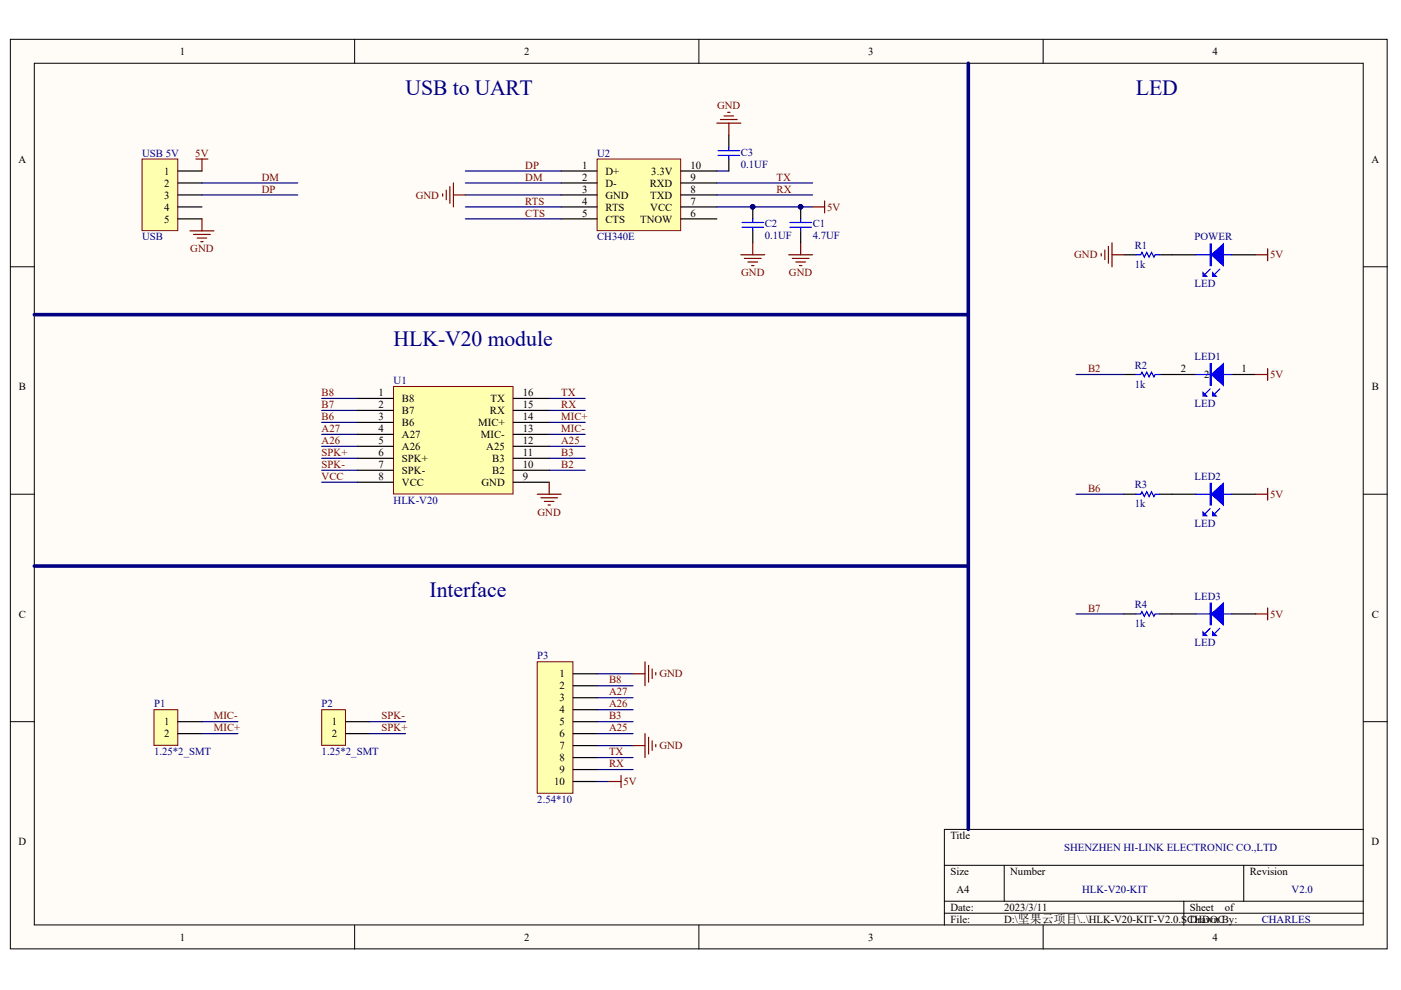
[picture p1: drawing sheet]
<svg xmlns="http://www.w3.org/2000/svg" width="297mm" height="210mm" viewBox="0 0 297 210" stroke-linecap="round" stroke-linejoin="round" font-family="sans-serif">
<g fill="#fffcf8" stroke="#000" stroke-width=".21">
<path d="M2.2 8.3h291.9v192.9h-291.9z"/>
<path d="M7.3 13.4h281.7v182.7h-281.7z"/>
</g>
<g fill="none" stroke="#000" stroke-width=".21">
<path d="M75.2 8.3v5.1M148.2 8.3v5.1M221.2 8.3v5.1M2.2 56.6h5.1M289.1 56.6h5.1M2.2 104.8h5.1M289.1 104.8h5.1M2.2 153h5.1M289.1 153h5.1M289.1 175.9h-88.9v20.3M75.2 196.2v5M148.2 196.2v5"/>
<path d="M200.2 183.5h88.9M200.2 191.1h88.9M200.2 193.6h88.9M212.9 183.5v7.6M221.2 196.2v5M251 191.1v5.1M263.7 183.5v7.6"/>
</g>
<path d="M238.3 54h2.5M245.9 54h7.6M261.2 54h5M238.3 79.4h2.5M245.9 79.4h7.6M261.2 79.4h5M238.3 104.8h2.5M245.9 104.8h7.6M261.2 104.8h5M238.3 130.2h2.5M245.9 130.2h7.6M261.2 130.2h5" fill="none" stroke="#000" stroke-width=".25"/>
<g fill="none" stroke="#00f" stroke-width=".25">
<path d="M240.8 54h1.1l.2-.5 .5 1 .5-1 .5 1 .5-1 .6 1 .2-.5h1M253.5 54h7.7M256.6 57.1l-1 1M258.6 57.1l-1 1M240.8 79.4h1.1l.2-.5 .5 1 .5-1 .5 1 .5-1 .6 1 .2-.5h1M253.5 79.4h7.7M256.6 82.5l-1 1M258.6 82.5l-1 1M240.8 104.8h1.1l.2-.5 .5 1 .5-1 .5 1 .5-1 .6 1 .2-.5h1M253.5 104.8h7.7M256.6 107.8l-1 1M258.6 107.8l-1 1"/>
<path d="M240.8 130.2h1.1l.2-.5 .5 1 .5-1 .5 1 .5-1 .6 1 .2-.5h1M253.5 130.2h7.7M256.6 133.2l-1 1M258.6 133.2l-1 1"/>
</g>
<g fill="#00f" stroke="#00f" stroke-width=".25">
<path d="M256.8 104.8l2.6-2.3v4.6z"/>
<path d="M255.1 108.6l.7 .8h-.7z"/>
<path d="M257.1 108.6l.8 .8h-.8z"/>
<path d="M256.8 54l2.6-2.3v4.6z"/>
<path d="M255.1 57.8l.7 .8h-.7z"/>
<path d="M257.1 57.8l.8 .8h-.8z"/>
<path d="M256.8 130.2l2.6-2.3v4.6z"/>
<path d="M255.1 134l.7 .7h-.7z"/>
<path d="M257.1 134l.8 .7h-.8z"/>
<path d="M256.8 79.4l2.6-2.3v4.6z"/>
<path d="M255.1 83.2l.7 .8h-.7z"/>
<path d="M257.1 83.2l.8 .8h-.8z"/>
<path d="M256.6 102.5h.2v4.6h-.2z" fill-rule="evenodd"/>
<path d="M256.6 51.7h.2v4.6h-.2z" fill-rule="evenodd"/>
<path d="M256.6 127.9h.2v4.6h-.2z" fill-rule="evenodd"/>
<path d="M256.6 77.1h.2v4.6h-.2z" fill-rule="evenodd"/>
</g>
<path d="M233.5 53.8v.5M234.2 53v2M235 52.2v3.6M235.8 51.5v5.1M235.8 54h2.5M266.2 79.4h2.6M268.8 78.1v2.6M266.2 104.8h2.6M268.8 103.5v2.6M266.2 130.2h2.6M268.8 128.9v2.5" fill="none" stroke="#800000" stroke-width=".25"/>
<path d="M113.9 140.3h7.6v27.9h-7.6z" fill="#ffffb0" stroke="#800000" stroke-width=".21"/>
<path d="M121.5 142.9h5.1M121.5 145.4h5.1M121.5 147.9h5.1M121.5 150.5h5.1M121.5 153h5.1M121.5 155.5h5.1M121.5 158.1h5.1M121.5 160.6h5.1M121.5 163.2h5.1M121.5 165.7h5.1" fill="none" stroke="#000" stroke-width=".25"/>
<path d="M228.1 79.4h10.2M228.1 104.8h10.2M228.1 130.2h10.2" fill="none" stroke="#000080" stroke-width=".25"/>
<path d="M266.2 54h2.6M268.8 52.8v2.5" fill="none" stroke="#800000" stroke-width=".25"/>
<path d="M30.1 33.7h7.6v15.2h-7.6z" fill="#ffffb0" stroke="#800000" stroke-width=".21"/>
<path d="M37.7 36.3h5.1M37.7 38.8h5.1M37.7 41.3h5.1M37.7 43.9h5.1M37.7 46.4h5.1" fill="none" stroke="#000" stroke-width=".25"/>
<path d="M41.5 33.7h2.6M42.8 33.7v2.6M40.3 48.9h5.1M41 49.7h3.6M41.8 50.5h2M42.6 51.2h.5M42.8 46.4v2.5" fill="none" stroke="#800000" stroke-width=".25"/>
<path d="M68.2 87h7.6M68.2 84.5h7.6M68.2 89.6h7.6M68.2 94.6h7.6M68.2 92.1h7.6" fill="none" stroke="#000080" stroke-width=".25"/>
<path d="M205.3 13.4v162.5M7.3 66.7h198M7.3 120h198" fill="none" stroke="#000080" stroke-width=".76"/>
<path d="M83.4 81.9h25.4v22.8h-25.4z" fill="#ffffb0" stroke="#800000" stroke-width=".21"/>
<g fill="none" stroke="#000" stroke-width=".25">
<path d="M75.8 84.5h7.6M75.8 87h7.6M75.8 89.6h7.6M75.8 92.1h7.6M75.8 94.6h7.6M75.8 97.2h7.6M75.8 99.7h7.6M108.8 84.5h7.6M108.8 87h7.6M108.8 89.6h7.6M108.8 92.1h7.6M108.8 94.6h7.6"/>
<path d="M108.8 97.2h7.6M108.8 99.7h7.6M75.8 102.2h7.6M108.8 102.2h7.6"/>
</g>
<path d="M68.2 97.2h7.6M68.2 99.7h7.6M116.4 97.2h7.7M116.4 99.7h7.7M116.4 87h7.7M116.4 84.5h7.7M116.4 89.6h7.7M116.4 94.6h7.7M116.4 92.1h7.7M68.2 102.2h7.6" fill="none" stroke="#000080" stroke-width=".25"/>
<path d="M113.9 104.8h5.1M114.7 105.5h3.5M115.4 106.3h2.1M116.2 107.1h.5M116.4 102.2v2.6" fill="none" stroke="#800000" stroke-width=".25"/>
<path d="M126.6 33.7h17.7v15.2h-17.7z" fill="#ffffb0" stroke="#800000" stroke-width=".21"/>
<g fill="none" stroke="#000" stroke-width=".25">
<path d="M119 36.3h7.6M119 38.8h7.6M144.4 36.3h7.6M144.4 38.8h7.6M154.5 28.6v2.6M154.5 33.7v2.6M119 41.3h7.6M119 43.9h7.6M119 46.4h7.6M144.4 41.3h7.6M144.4 43.9h7.6M144.4 46.4h7.6"/>
<path d="M159.6 43.9v2.5M159.6 48.9v2.6M169.8 43.9v2.5M169.8 48.9v2.6"/>
</g>
<g fill="none" stroke="#000080" stroke-width=".25">
<path d="M42.8 38.8h20.3M98.7 36.3h20.3M98.7 38.8h20.3M152 36.3h2.5M152 38.8h20.3M42.8 41.3h20.3M98.7 41.3h20.3M98.7 43.9h20.3M98.7 46.4h20.3M152 41.3h20.3M152 43.9h20.3M126.6 147.9h7.6"/>
<path d="M126.6 145.4h7.6M126.6 150.5h7.6M126.6 155.5h7.6M126.6 153h7.6M126.6 158.1h7.6M126.6 142.9h7.6M126.6 160.6h7.6M126.6 165.7h2.5M126.6 163.2h7.6"/>
</g>
<g fill="none" stroke="#800000" stroke-width=".25">
<path d="M95.4 39.6v3.5M96.1 38.8v5.1M152 26.1h5.1M152.7 25.3h3.6M153.5 24.6h2M154.3 23.8h.5M154.5 26.1v2.5M93.8 41.1v.5M94.6 40.3v2M96.1 41.3h2.6M157.1 54h5M157.8 54.8h3.6"/>
<path d="M158.6 55.5h2M159.3 56.3h.6M159.6 51.5v2.5M167.2 54h5.1M168 54.8h3.5M168.7 55.5h2.1M169.5 56.3h.5M169.8 51.5v2.5M172.3 43.9h2.5M174.8 42.6v2.5M134.2 142.9h2.6M136.8 140.3v5.1"/>
<path d="M137.5 141.1v3.5M138.3 141.8v2.1M139 142.6v.5M129.1 165.7h2.6M131.7 164.4v2.6"/>
</g>
<g fill="#000080" stroke="#000080" stroke-width=".21">
<circle cx="159.6" cy="43.8" r=".48"/>
<circle cx="169.7" cy="43.8" r=".48"/>
</g>
<path d="M152.2 33h4.6M152.2 31.9h4.6M154.5 31.2v.7M154.5 33v.7M157.3 47.2h4.6M157.3 48.2h4.6M159.6 46.4v.8M159.6 48.2v.7M167.5 47.2h4.5M167.5 48.2h4.5M169.8 46.4v.8M169.8 48.2v.7" fill="none" stroke="#00f" stroke-width=".25"/>
<path d="M32.6 150.5h5.1v7.5h-5.1z" fill="#ffffb0" stroke="#800000" stroke-width=".21"/>
<path d="M37.7 153h5.1M37.7 155.5h5.1" fill="none" stroke="#000" stroke-width=".25"/>
<path d="M68.2 150.5h5v7.5h-5z" fill="#ffffb0" stroke="#800000" stroke-width=".21"/>
<path d="M73.3 153h5.1M73.3 155.5h5.1" fill="none" stroke="#000" stroke-width=".25"/>
<path d="M42.8 153h7.6M42.8 155.5h7.6M78.4 153h7.6M78.4 155.5h7.6" fill="none" stroke="#000080" stroke-width=".25"/>
<path d="M134.2 158.1h2.6M136.8 155.5v5.1M137.5 156.3v3.6M138.3 157.1v2M139 157.8v.5" fill="none" stroke="#800000" stroke-width=".25"/>
<g font-size="4.6" fill="#000080">
<text x="86" y="20.1">USB to UART</text>
<text x="240.8" y="20.1">LED</text>
<text x="83.4" y="73.3">HLK-V20 module</text>
<text x="91.1" y="126.6">Interface</text>
</g>
<g font-size="2.3">
<text x="38.1" y="11.7">1</text>
<text x="111.1" y="11.7">2</text>
<text x="184.1" y="11.7">3</text>
<text x="257.1" y="11.7">4</text>
<text x="3.9" y="34.5">A</text>
<text x="123.4" y="35.8">1</text>
<text x="146.4" y="35.8">10</text>
<text x="290.8" y="34.5">A</text>
<text x="34.8" y="37">1</text>
<text x="34.8" y="39.6">2</text>
<text x="123.4" y="38.3">2</text>
<text x="123.4" y="40.8">3</text>
<text x="128.4" y="37">D+</text>
<text x="128.4" y="39.6">D-</text>
<text x="137.7" y="39.6">RXD</text>
<text x="138.1" y="37">3.3V</text>
<text x="146.4" y="40.8">8</text>
<text x="146.4" y="38.3">9</text>
<text x="34.8" y="42.1">3</text>
<text x="34.8" y="44.6">4</text>
<text x="34.8" y="47.2">5</text>
<text x="123.4" y="43.4">4</text>
<text x="123.4" y="45.9">5</text>
<text x="128.4" y="42.1">GND</text>
<text x="128.4" y="44.6">RTS</text>
<text x="128.4" y="47.2">CTS</text>
<text x="135.7" y="47.2">TNOW</text>
<text x="137.9" y="44.6">VCC</text>
<text x="137.9" y="42.1">TXD</text>
<text x="146.4" y="45.9">6</text>
<text x="146.4" y="43.4">7</text>
<text x="4" y="82.7">B</text>
<text x="80.3" y="84">1</text>
<text x="110.9" y="84">16</text>
<text x="250.3" y="78.9">2</text>
<text x="255.3" y="80.2">2</text>
<text x="263.2" y="78.9">1</text>
<text x="290.9" y="82.7">B</text>
<text x="80.3" y="86.5">2</text>
<text x="80.3" y="89.1">3</text>
<text x="85.2" y="85.2">B8</text>
<text x="85.2" y="87.8">B7</text>
<text x="103.9" y="87.8">RX</text>
<text x="104" y="85.2">TX</text>
<text x="110.9" y="89.1">14</text>
<text x="110.9" y="86.5">15</text>
<text x="80.3" y="91.6">4</text>
<text x="80.3" y="94.1">5</text>
<text x="85.2" y="90.3">B6</text>
<text x="85.2" y="92.9">A27</text>
<text x="85.2" y="95.4">A26</text>
<text x="101.4" y="90.3">MIC+</text>
<text x="102" y="92.9">MIC-</text>
<text x="103.1" y="95.4">A25</text>
<text x="110.9" y="94.1">12</text>
<text x="110.9" y="91.6">13</text>
<text x="80.3" y="96.7">6</text>
<text x="80.3" y="99.2">7</text>
<text x="80.3" y="101.8">8</text>
<text x="85.2" y="98">SPK+</text>
<text x="85.2" y="100.5">SPK-</text>
<text x="104.4" y="100.5">B2</text>
<text x="104.4" y="98">B3</text>
<text x="110.9" y="101.8">9</text>
<text x="110.9" y="99.2">10</text>
<text x="110.9" y="96.7">11</text>
<text x="85.2" y="103">VCC</text>
<text x="102.1" y="103">GND</text>
<text x="4" y="130.9">C</text>
<text x="290.9" y="130.9">C</text>
<text x="118.6" y="143.6">1</text>
<text x="118.6" y="146.2">2</text>
<text x="118.6" y="148.7">3</text>
<text x="34.8" y="153.8">1</text>
<text x="70.4" y="153.8">1</text>
<text x="118.6" y="151.3">4</text>
<text x="118.6" y="153.8">5</text>
<text x="34.8" y="156.3">2</text>
<text x="70.4" y="156.3">2</text>
<text x="118.6" y="156.3">6</text>
<text x="118.6" y="158.9">7</text>
<text x="118.6" y="161.4">8</text>
<text x="117.5" y="166.5">10</text>
<text x="118.6" y="163.9">9</text>
<text x="3.9" y="179.2">D</text>
<text x="201.5" y="177.9">Title</text>
<text x="290.8" y="179.2">D</text>
<text x="201.5" y="185.5">Size</text>
<text x="214.2" y="185.5">Number</text>
<text x="265" y="185.5">Revision</text>
<text x="202.8" y="189.3">A4</text>
<text x="201.5" y="193.1">Date:</text>
<text x="201.5" y="195.7">File:</text>
<text x="212.9" y="193.1">2023/3/11</text>
<text x="212.9" y="195.7">D:\坚果云项目\..\HLK-V20-KIT-V2.0.SCHDOC</text>
<text x="252.2" y="193.1">Sheet</text>
<text x="252.2" y="195.7">Drawn By:</text>
<text x="259.7" y="193.1">of</text>
<text x="38.1" y="199.5">1</text>
<text x="111.1" y="199.5">2</text>
<text x="184.1" y="199.5">3</text>
<text x="257.1" y="199.5">4</text>
</g>
<g font-size="2.3" fill="#800000">
<text x="152" y="23.1">GND</text>
<text x="41.4" y="33.2">5V</text>
<text x="111.4" y="35.8">DP</text>
<text x="55.5" y="38.3">DM</text>
<text x="55.5" y="40.8">DP</text>
<text x="111.4" y="38.3">DM</text>
<text x="164.7" y="38.3">TX</text>
<text x="164.7" y="40.8">RX</text>
<text x="88.1" y="42.1">GND</text>
<text x="111.4" y="43.4">RTS</text>
<text x="111.4" y="45.9">CTS</text>
<text x="175.3" y="44.6">5V</text>
<text x="40.4" y="53.5">GND</text>
<text x="157.1" y="58.6">GND</text>
<text x="167.3" y="58.6">GND</text>
<text x="227.7" y="54.8">GND</text>
<text x="269.3" y="54.8">5V</text>
<text x="68.2" y="84">B8</text>
<text x="119" y="84">TX</text>
<text x="230.7" y="78.9">B2</text>
<text x="269.3" y="80.2">5V</text>
<text x="68.2" y="89.1">B6</text>
<text x="68.2" y="86.5">B7</text>
<text x="119" y="89.1">MIC+</text>
<text x="119" y="86.5">RX</text>
<text x="68.2" y="91.6">A27</text>
<text x="68.2" y="94.1">A26</text>
<text x="119" y="91.6">MIC-</text>
<text x="119" y="94.1">A25</text>
<text x="68.2" y="96.7">SPK+</text>
<text x="68.2" y="99.2">SPK-</text>
<text x="68.2" y="101.8">VCC</text>
<text x="119" y="96.7">B3</text>
<text x="119" y="99.2">B2</text>
<text x="230.7" y="104.3">B6</text>
<text x="269.3" y="105.6">5V</text>
<text x="114" y="109.4">GND</text>
<text x="230.7" y="129.7">B7</text>
<text x="269.3" y="130.9">5V</text>
<text x="139.8" y="143.6">GND</text>
<text x="129.1" y="144.9">B8</text>
<text x="129.1" y="147.4">A27</text>
<text x="129.1" y="150">A26</text>
<text x="45.3" y="155.1">MIC+</text>
<text x="45.3" y="152.5">MIC-</text>
<text x="80.9" y="155.1">SPK+</text>
<text x="80.9" y="152.5">SPK-</text>
<text x="129.1" y="155.1">A25</text>
<text x="129.1" y="152.5">B3</text>
<text x="129.1" y="160.1">TX</text>
<text x="139.8" y="158.9">GND</text>
<text x="129.1" y="162.7">RX</text>
<text x="132.2" y="166.5">5V</text>
</g>
<g font-size="2.3" fill="#000080">
<text x="30.1" y="33.2">USB 5V</text>
<text x="126.6" y="33.2">U2</text>
<text x="157.1" y="33">C3</text>
<text x="157.1" y="35.5">0.1UF</text>
<text x="30.1" y="51">USB</text>
<text x="126.6" y="51">CH340E</text>
<text x="162.1" y="48.2">C2</text>
<text x="162.1" y="50.7">0.1UF</text>
<text x="172.3" y="48.2">C1</text>
<text x="172.3" y="50.7">4.7UF</text>
<text x="240.6" y="52.8">R1</text>
<text x="253.3" y="51">POWER</text>
<text x="240.6" y="56.8">1k</text>
<text x="253.3" y="60.9">LED</text>
<text x="253.3" y="76.4">LED1</text>
<text x="83.4" y="81.4">U1</text>
<text x="240.6" y="82.2">1k</text>
<text x="240.6" y="78.1">R2</text>
<text x="253.3" y="86.3">LED</text>
<text x="253.3" y="101.8">LED2</text>
<text x="83.4" y="106.8">HLK-V20</text>
<text x="240.6" y="107.6">1k</text>
<text x="240.6" y="103.5">R3</text>
<text x="253.3" y="111.6">LED</text>
<text x="240.6" y="128.9">R4</text>
<text x="253.3" y="127.1">LED3</text>
<text x="240.6" y="133">1k</text>
<text x="253.3" y="137">LED</text>
<text x="113.9" y="139.8">P3</text>
<text x="32.7" y="150">P1</text>
<text x="68.2" y="150">P2</text>
<text x="32.7" y="160.1">1.25*2_SMT</text>
<text x="68.2" y="160.1">1.25*2_SMT</text>
<text x="113.9" y="170.3">2.54*10</text>
<text x="225.6" y="180.5">SHENZHEN HI-LINK ELECTRONIC CO.,LTD</text>
<text x="229.4" y="189.3">HLK-V20-KIT</text>
<text x="273.8" y="189.3">V2.0</text>
<text x="267.5" y="195.7">CHARLES</text>
</g>
</svg>
